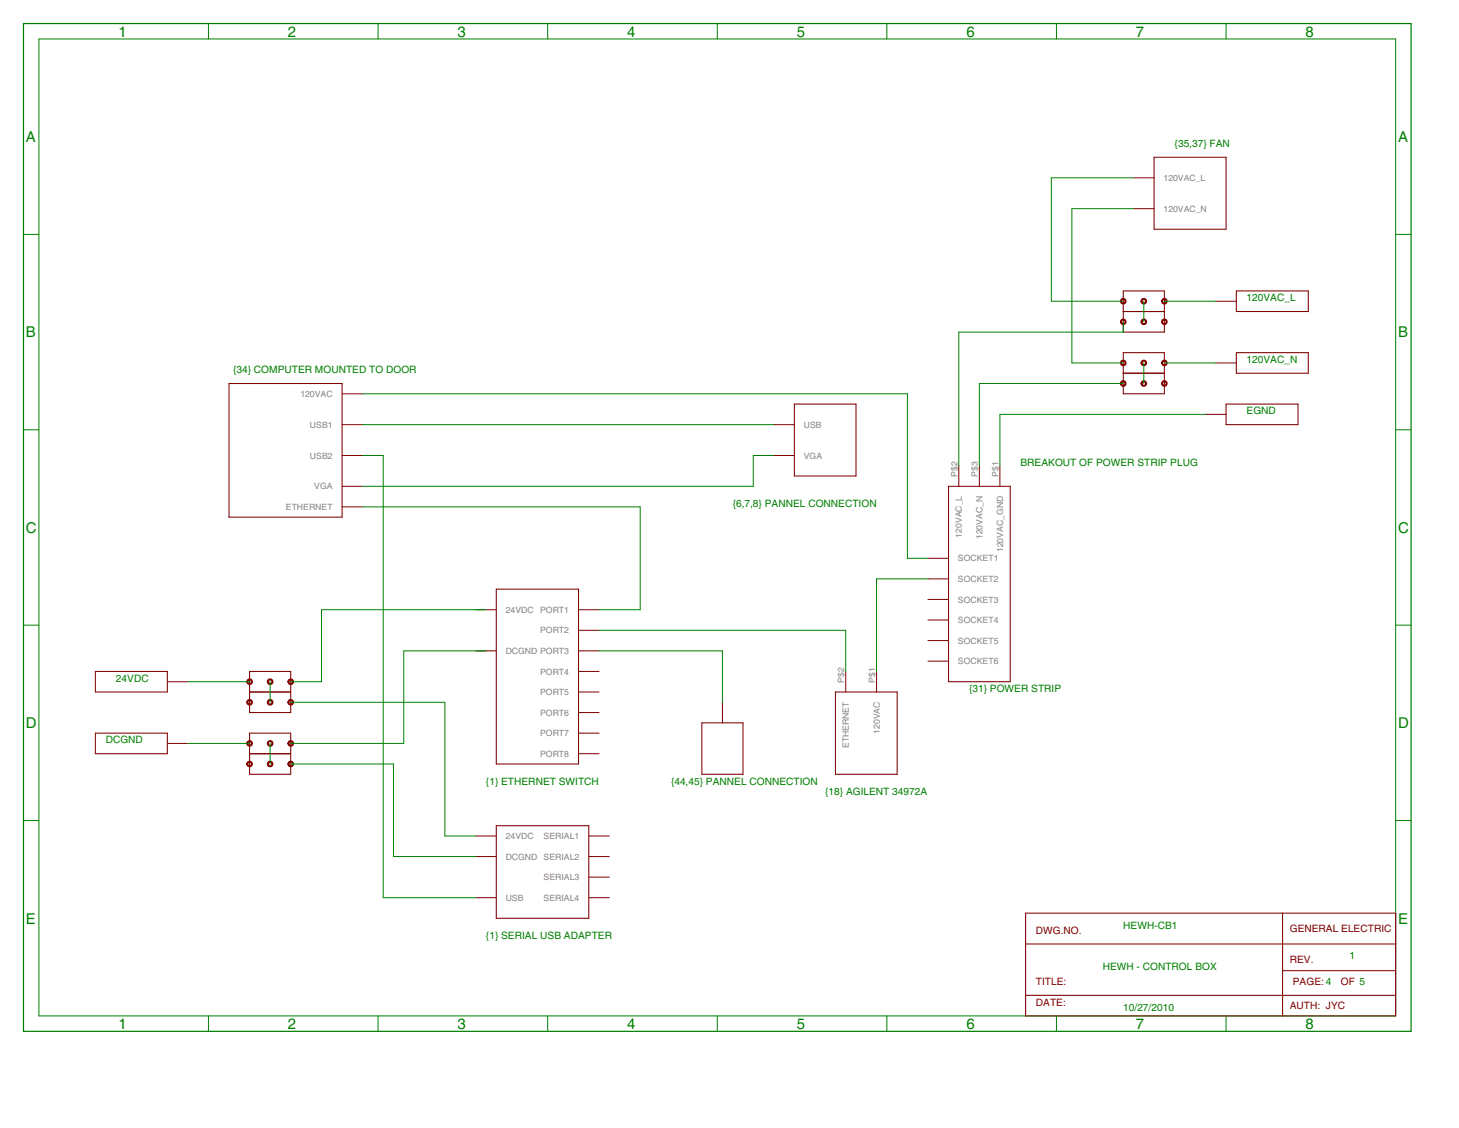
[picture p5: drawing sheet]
<svg xmlns="http://www.w3.org/2000/svg" width="559mm" height="432mm" viewBox="0 0 559 432" stroke-linecap="round" stroke-linejoin="round" font-family="sans-serif">
<g fill="#008000" stroke="#008000" stroke-width=".47">
<path d="M9 9v385.8z"/>
<path d="M9 394.8h531.4z"/>
<path d="M540.4 9v385.8z"/>
<path d="M9 9h531.4z"/>
</g>
<g fill="#008000" stroke="#008000" stroke-width=".38">
<path d="M14.9 14.9v374z"/>
<path d="M9 89.7h5.9z"/>
<path d="M9 164.5h5.9z"/>
<path d="M9 239.3h5.9z"/>
<path d="M9 314.1h5.9z"/>
<path d="M14.9 388.9h519.6z"/>
<path d="M79.8 388.9v5.9z"/>
<path d="M144.8 388.9v5.9z"/>
<path d="M209.8 388.9v5.9z"/>
<path d="M274.7 388.9v5.9z"/>
<path d="M339.7 388.9v5.9z"/>
<path d="M404.6 388.9v5.9z"/>
<path d="M469.6 388.9v5.9z"/>
<path d="M534.5 14.9v374z"/>
<path d="M534.5 89.7h5.9z"/>
<path d="M534.5 164.5h5.9z"/>
<path d="M534.5 239.3h5.9z"/>
<path d="M534.5 314.1h5.9z"/>
<path d="M14.9 14.9h519.6z"/>
<path d="M79.8 9v5.9z"/>
<path d="M144.8 9v5.9z"/>
<path d="M209.8 9v5.9z"/>
<path d="M274.7 9v5.9z"/>
<path d="M339.7 9v5.9z"/>
<path d="M404.6 9v5.9z"/>
<path d="M469.6 9v5.9z"/>
<path d="M383 158.6h78.7z"/>
<path d="M383 158.6v19.7z"/>
<path d="M375.1 146.8v31.5z"/>
<path d="M375.1 146.8h55.1z"/>
<path d="M367.2 127.1v51.2z"/>
<path d="M430.2 123.2v3.9z"/>
<path d="M367.2 127.1h63z"/>
<path d="M72 261h23.6z"/>
<path d="M103.5 261v7.8z"/>
<path d="M103.5 284.6v7.9z"/>
<path d="M72 284.6h23.6z"/>
<path d="M123.1 233.4h63z"/>
<path d="M123.1 233.4v27.6z"/>
<path d="M111.3 261h11.8z"/>
<path d="M111.3 268.8h59.1z"/>
<path d="M170.4 268.8v51.2z"/>
<path d="M170.4 320h11.8z"/>
<path d="M111.3 284.6h43.3z"/>
<path d="M154.6 249.2v35.4z"/>
<path d="M154.6 249.2h31.5z"/>
<path d="M111.3 292.5h39.4z"/>
<path d="M150.7 292.5v35.4z"/>
<path d="M150.7 327.9h31.5z"/>
<path d="M138.9 174.4h7.9z"/>
<path d="M146.8 174.4v169.2z"/>
<path d="M146.8 343.6h35.4z"/>
<path d="M335.7 221.6v35.4z"/>
<path d="M335.7 221.6h19.7z"/>
<path d="M138.9 194h106.3z"/>
<path d="M245.2 194v39.4z"/>
<path d="M229.4 233.4h15.8z"/>
<path d="M138.9 186.2h149.6z"/>
<path d="M288.5 174.4v11.8z"/>
<path d="M288.5 174.4h7.9z"/>
<path d="M138.9 162.6h157.5z"/>
<path d="M438.1 115.3v7.9z"/>
<path d="M438.1 138.9v7.9z"/>
<path d="M446 138.9h19.6z"/>
<path d="M446 115.3h19.6z"/>
<path d="M323.9 241.3v15.7z"/>
<path d="M229.4 241.3h94.5z"/>
<path d="M402.7 68.1h31.4z"/>
<path d="M402.7 68.1v47.2z"/>
<path d="M402.7 115.3h27.5z"/>
<path d="M410.5 138.9h19.7z"/>
<path d="M410.5 79.9v59z"/>
<path d="M410.5 79.9h23.6z"/>
<path d="M138.9 150.7h208.6z"/>
<path d="M347.5 150.7v63z"/>
<path d="M347.5 213.7h7.9z"/>
<path d="M229.4 249.2h47.3z"/>
<path d="M276.7 249.2v19.6z"/>
</g>
<g fill="#800000" stroke="#800000" stroke-width=".38">
<path d="M296.4 162.6h7.8z"/>
<path d="M296.4 174.4h7.8z"/>
<path d="M131 150.7h7.9z"/>
<path d="M131 162.6h7.9z"/>
<path d="M131 174.4h7.9z"/>
<path d="M131 186.2h7.9z"/>
<path d="M131 194h7.9z"/>
<path d="M221.6 233.4h7.8z"/>
<path d="M221.6 241.3h7.8z"/>
<path d="M221.6 249.2h7.8z"/>
<path d="M221.6 257h7.8z"/>
<path d="M221.6 264.9h7.8z"/>
<path d="M221.6 272.8h7.8z"/>
<path d="M221.6 280.6h7.8z"/>
<path d="M221.6 288.5h7.8z"/>
<path d="M182.2 233.4h7.9z"/>
<path d="M182.2 249.2h7.9z"/>
<path d="M355.4 213.7h7.9z"/>
<path d="M355.4 221.6h7.9z"/>
<path d="M355.4 229.5h7.9z"/>
<path d="M355.4 237.3h7.9z"/>
<path d="M355.4 245.2h7.9z"/>
<path d="M355.4 253.1h7.9z"/>
<path d="M367.2 178.3v7.9z"/>
<path d="M375.1 178.3v7.9z"/>
<path d="M383 178.3v7.9z"/>
<path d="M225.5 320h7.9z"/>
<path d="M225.5 327.9h7.9z"/>
<path d="M225.5 335.8h7.9z"/>
<path d="M225.5 343.6h7.9z"/>
<path d="M182.2 327.9h7.9z"/>
<path d="M182.2 320h7.9z"/>
<path d="M182.2 343.6h7.9z"/>
<path d="M64.1 284.6h7.9z"/>
<path d="M465.6 115.3h7.9z"/>
<path d="M461.7 158.6h7.9z"/>
<path d="M465.6 138.9h7.9z"/>
<path d="M335.7 257v7.9z"/>
<path d="M323.9 257v7.9z"/>
<path d="M64.1 261h7.9z"/>
<path d="M434.1 68.1h7.9z"/>
<path d="M434.1 79.9h7.9z"/>
<path d="M276.7 268.8v7.9z"/>
<path d="M94.7 260.3a1.09 1.09 0 0 1 1.8 0 1.09 1.09 0 0 1-.6 1.7 1.09 1.09 0 0 1-1.4-1h.4a.69 .69 0 0 1 1-.6 .69 .69 0 0 1 .1 1.1 .69 .69 0 0 1-1.1-.3l-.4-.2z" fill-rule="evenodd"/>
<path d="M102.6 260.3a1.09 1.09 0 0 1 1.7 0 1.09 1.09 0 0 1-.5 1.7 1.09 1.09 0 0 1-1.4-1h.4a.69 .69 0 0 1 1-.6 .69 .69 0 0 1 .1 1.1 .69 .69 0 0 1-1.1-.3l-.4-.2z" fill-rule="evenodd"/>
<path d="M110.7 260.1a1.08 1.08 0 0 1 1.6 .4 1.08 1.08 0 0 1-.7 1.5 1.08 1.08 0 0 1-1.3-1h.4a.69 .69 0 0 1 1-.6 .69 .69 0 0 1 .1 1.1 .69 .69 0 0 1-1.1-.3l-.4-.2z" fill-rule="evenodd"/>
<path d="M94.7 268.2a1.09 1.09 0 0 1 1.8 0 1.09 1.09 0 0 1-.6 1.7 1.09 1.09 0 0 1-1.4-1.1h.4a.69 .69 0 0 1 1-.5 .69 .69 0 0 1 .1 1.1 .69 .69 0 0 1-1.1-.4l-.4-.2z" fill-rule="evenodd"/>
<path d="M102.6 268.2a1.09 1.09 0 0 1 1.7 0 1.09 1.09 0 0 1-.5 1.7 1.09 1.09 0 0 1-1.4-1.1h.4a.69 .69 0 0 1 1-.5 .69 .69 0 0 1 .1 1.1 .69 .69 0 0 1-1.1-.4l-.4-.2z" fill-rule="evenodd"/>
<path d="M110.7 268a1.08 1.08 0 0 1 1.6 .4 1.08 1.08 0 0 1-.7 1.5 1.08 1.08 0 0 1-1.3-1.1h.4a.69 .69 0 0 1 1-.5 .69 .69 0 0 1 .1 1.1 .69 .69 0 0 1-1.1-.4l-.4-.2z" fill-rule="evenodd"/>
<path d="M94.7 284a1.09 1.09 0 0 1 1.8-.1 1.09 1.09 0 0 1-.6 1.7 1.09 1.09 0 0 1-1.4-1h.4a.68 .68 0 0 1 1-.6 .68 .68 0 0 1 .1 1.1 .68 .68 0 0 1-1.1-.3l-.4-.2z" fill-rule="evenodd"/>
<path d="M102.6 284a1.09 1.09 0 0 1 1.7-.1 1.09 1.09 0 0 1-.5 1.7 1.09 1.09 0 0 1-1.4-1h.4a.68 .68 0 0 1 1-.6 .68 .68 0 0 1 .1 1.1 .68 .68 0 0 1-1.1-.3l-.4-.2z" fill-rule="evenodd"/>
<path d="M110.7 283.7a1.08 1.08 0 0 1 1.6 .4 1.08 1.08 0 0 1-.7 1.5 1.08 1.08 0 0 1-1.3-1h.4a.68 .68 0 0 1 .9-.6 .68 .68 0 0 1 .2 1.1 .68 .68 0 0 1-1.1-.3l-.4-.2z" fill-rule="evenodd"/>
<path d="M94.7 291.8a1.08 1.08 0 0 1 1.8 0 1.08 1.08 0 0 1-.6 1.7 1.08 1.08 0 0 1-1.4-1h.4a.68 .68 0 0 1 1-.6 .68 .68 0 0 1 .1 1.1 .68 .68 0 0 1-1.1-.3l-.4-.2z" fill-rule="evenodd"/>
<path d="M102.6 291.8a1.08 1.08 0 0 1 1.7 0 1.08 1.08 0 0 1-.5 1.7 1.08 1.08 0 0 1-1.4-1h.4a.68 .68 0 0 1 1-.6 .68 .68 0 0 1 .1 1.1 .68 .68 0 0 1-1.1-.3l-.4-.2z" fill-rule="evenodd"/>
<path d="M110.7 291.6a1.08 1.08 0 0 1 1.6 .4 1.08 1.08 0 0 1-.7 1.5 1.08 1.08 0 0 1-1.3-1h.4a.68 .68 0 0 1 .9-.6 .68 .68 0 0 1 .2 1.1 .68 .68 0 0 1-1.1-.3l-.4-.2z" fill-rule="evenodd"/>
<path d="M429.5 114.5a1.08 1.08 0 0 1 1.7 .3 1.08 1.08 0 0 1-.7 1.6 1.08 1.08 0 0 1-1.4-1.1h.4a.68 .68 0 0 1 1-.6 .68 .68 0 0 1 .1 1.2 .68 .68 0 0 1-1-.4l-.5-.2z" fill-rule="evenodd"/>
<path d="M437.4 114.5a1.08 1.08 0 0 1 1.7 .3 1.08 1.08 0 0 1-.8 1.6 1.08 1.08 0 0 1-1.3-1.1h.4a.68 .68 0 0 1 1-.6 .68 .68 0 0 1 .1 1.2 .68 .68 0 0 1-1.1-.4l-.4-.2z" fill-rule="evenodd"/>
<path d="M445.3 114.5a1.08 1.08 0 0 1 1.6 .3 1.08 1.08 0 0 1-.7 1.6 1.08 1.08 0 0 1-1.3-1.1h.4a.68 .68 0 0 1 1-.6 .68 .68 0 0 1 .1 1.2 .68 .68 0 0 1-1.1-.4l-.4-.2z" fill-rule="evenodd"/>
<path d="M429.5 122.3a1.08 1.08 0 0 1 1.7 .4 1.08 1.08 0 0 1-.7 1.5 1.08 1.08 0 0 1-1.4-1h.4a.68 .68 0 0 1 1-.6 .68 .68 0 0 1 .1 1.1 .68 .68 0 0 1-1-.3l-.5-.2z" fill-rule="evenodd"/>
<path d="M437.4 122.3a1.08 1.08 0 0 1 1.7 .4 1.08 1.08 0 0 1-.8 1.5 1.08 1.08 0 0 1-1.3-1h.4a.68 .68 0 0 1 1-.6 .68 .68 0 0 1 .1 1.1 .68 .68 0 0 1-1.1-.3l-.4-.2z" fill-rule="evenodd"/>
<path d="M445.3 122.3a1.08 1.08 0 0 1 1.6 .4 1.08 1.08 0 0 1-.7 1.5 1.08 1.08 0 0 1-1.3-1h.4a.68 .68 0 0 1 1-.6 .68 .68 0 0 1 .1 1.1 .68 .68 0 0 1-1.1-.3l-.4-.2z" fill-rule="evenodd"/>
<path d="M429.5 138.1a1.08 1.08 0 0 1 1.7 .4 1.08 1.08 0 0 1-.7 1.5 1.08 1.08 0 0 1-1.4-1.1h.4a.68 .68 0 0 1 1-.6 .68 .68 0 0 1 .1 1.2 .68 .68 0 0 1-1-.4l-.5-.2z" fill-rule="evenodd"/>
<path d="M437.4 138.1a1.08 1.08 0 0 1 1.7 .4 1.08 1.08 0 0 1-.8 1.5 1.08 1.08 0 0 1-1.3-1.1h.4a.68 .68 0 0 1 1-.6 .68 .68 0 0 1 .1 1.2 .68 .68 0 0 1-1.1-.4l-.4-.2z" fill-rule="evenodd"/>
<path d="M445.3 138.1a1.08 1.08 0 0 1 1.6 .4 1.08 1.08 0 0 1-.7 1.5 1.08 1.08 0 0 1-1.3-1.1h.4a.68 .68 0 0 1 1-.6 .68 .68 0 0 1 .1 1.2 .68 .68 0 0 1-1.1-.4l-.4-.2z" fill-rule="evenodd"/>
<path d="M429.5 146a1.08 1.08 0 0 1 1.7 .3 1.08 1.08 0 0 1-.7 1.6 1.08 1.08 0 0 1-1.4-1.1h.4a.68 .68 0 0 1 1-.6 .68 .68 0 0 1 .1 1.2 .68 .68 0 0 1-1-.4l-.5-.2z" fill-rule="evenodd"/>
<path d="M437.4 146a1.08 1.08 0 0 1 1.7 .3 1.08 1.08 0 0 1-.8 1.6 1.08 1.08 0 0 1-1.3-1.1h.4a.68 .68 0 0 1 1-.6 .68 .68 0 0 1 .1 1.2 .68 .68 0 0 1-1.1-.4l-.4-.2z" fill-rule="evenodd"/>
<path d="M445.3 146a1.08 1.08 0 0 1 1.6 .3 1.08 1.08 0 0 1-.7 1.6 1.08 1.08 0 0 1-1.3-1.1h.4a.68 .68 0 0 1 1-.6 .68 .68 0 0 1 .1 1.2 .68 .68 0 0 1-1.1-.4l-.4-.2z" fill-rule="evenodd"/>
</g>
<g fill="#800000" stroke="#800000" stroke-width=".4">
<path d="M304.2 154.7v27.5z"/>
<path d="M304.2 182.2h23.7z"/>
<path d="M327.9 154.7v27.5z"/>
<path d="M304.2 154.7h23.7z"/>
<path d="M131 146.8v51.2z"/>
<path d="M87.7 198h43.3z"/>
<path d="M87.7 146.8v51.2z"/>
<path d="M87.7 146.8h43.3z"/>
<path d="M221.6 225.5v51.2z"/>
<path d="M190.1 225.5v51.2z"/>
<path d="M190.1 225.5h31.5z"/>
<path d="M221.6 276.7v15.8z"/>
<path d="M190.1 292.5h31.5z"/>
<path d="M190.1 276.7v15.8z"/>
<path d="M363.3 186.2v74.8z"/>
<path d="M363.3 261h23.6z"/>
<path d="M386.9 186.2v74.8z"/>
<path d="M363.3 186.2h23.6z"/>
<path d="M225.5 316.1v35.4z"/>
<path d="M190.1 351.5h35.4z"/>
<path d="M190.1 316.1v35.4z"/>
<path d="M190.1 316.1h35.4z"/>
<path d="M64.1 280.6v7.9z"/>
<path d="M36.5 280.6h27.6z"/>
<path d="M36.5 280.6v7.9z"/>
<path d="M36.5 288.5h27.6z"/>
<path d="M473.5 111.4v7.9z"/>
<path d="M473.5 119.3h27.6z"/>
<path d="M501.1 111.4v7.9z"/>
<path d="M473.5 111.4h27.6z"/>
<path d="M469.6 154.7v7.9z"/>
<path d="M469.6 162.6h27.5z"/>
<path d="M497.1 154.7v7.9z"/>
<path d="M469.6 154.7h27.5z"/>
<path d="M473.5 135v7.9z"/>
<path d="M473.5 142.9h27.6z"/>
<path d="M501.1 135v7.9z"/>
<path d="M473.5 135h27.6z"/>
<path d="M320 264.9h23.6z"/>
<path d="M320 264.9v31.5z"/>
<path d="M320 296.4h23.6z"/>
<path d="M343.6 264.9v31.5z"/>
<path d="M64.1 257v7.9z"/>
<path d="M36.5 257h27.6z"/>
<path d="M36.5 257v7.9z"/>
<path d="M36.5 264.9h27.6z"/>
<path d="M111.3 257v7.9z"/>
<path d="M95.6 257h15.7z"/>
<path d="M95.6 257v7.9z"/>
<path d="M95.6 264.9h15.7z"/>
<path d="M111.3 264.9v7.9z"/>
<path d="M95.6 264.9v7.9z"/>
<path d="M95.6 272.8h15.7z"/>
<path d="M111.3 280.6v7.9z"/>
<path d="M95.6 280.6h15.7z"/>
<path d="M95.6 280.6v7.9z"/>
<path d="M95.6 288.5h15.7z"/>
<path d="M111.3 288.5v7.9z"/>
<path d="M95.6 288.5v7.9z"/>
<path d="M95.6 296.4h15.7z"/>
<path d="M442 60.2v27.6z"/>
<path d="M442 87.8h27.6z"/>
<path d="M469.6 60.2v27.6z"/>
<path d="M442 60.2h27.6z"/>
<path d="M446 111.4v7.9z"/>
<path d="M430.2 111.4h15.8z"/>
<path d="M430.2 111.4v7.9z"/>
<path d="M430.2 119.3h15.8z"/>
<path d="M446 119.3v7.8z"/>
<path d="M430.2 119.3v7.8z"/>
<path d="M430.2 127.1h15.8z"/>
<path d="M446 135v7.9z"/>
<path d="M430.2 135h15.8z"/>
<path d="M430.2 135v7.9z"/>
<path d="M430.2 142.9h15.8z"/>
<path d="M446 142.9v7.8z"/>
<path d="M430.2 142.9v7.8z"/>
<path d="M430.2 150.7h15.8z"/>
<path d="M268.8 276.7h15.8z"/>
<path d="M268.8 276.7v19.7z"/>
<path d="M268.8 296.4h15.8z"/>
<path d="M284.6 276.7v19.7z"/>
<path d="M392.8 349.5v11.9z"/>
<path d="M392.8 361.4v19.6z"/>
<path d="M392.8 381v7.9z"/>
<path d="M392.8 388.9h98.4z"/>
<path d="M491.2 388.9h43.3z"/>
<path d="M534.5 381v7.9z"/>
<path d="M534.5 371.6v9.4z"/>
<path d="M534.5 361.4v10.2z"/>
<path d="M534.5 349.5v11.9z"/>
<path d="M491.2 349.5h43.3z"/>
<path d="M392.8 349.5h98.4z"/>
<path d="M392.8 381h141.7z"/>
<path d="M491.2 349.5v11.9z"/>
<path d="M491.2 361.4v10.2z"/>
<path d="M491.2 371.6v17.3z"/>
<path d="M392.8 361.4h98.4z"/>
<path d="M491.2 361.4h43.3z"/>
<path d="M491.2 371.6h43.3z"/>
</g>
<g font-size="6.6" fill="#008000">
<text x="45.3" y="14">1</text>
<text x="110.3" y="14">2</text>
<text x="175.3" y="14">3</text>
<text x="240.2" y="14">4</text>
<text x="305.2" y="14">5</text>
<text x="370.1" y="14">6</text>
<text x="435.1" y="14">7</text>
<text x="500" y="14">8</text>
<text x="9.9" y="54.3">A</text>
<text x="535.5" y="54.3">A</text>
<text x="9.9" y="129.1">B</text>
<text x="535.5" y="129.1">B</text>
<text x="9.9" y="203.9">C</text>
<text x="535.5" y="203.9">C</text>
<text x="9.9" y="278.7">D</text>
<text x="535.5" y="278.7">D</text>
<text x="9.9" y="353.5">E</text>
<text x="535.5" y="353.5">E</text>
<text x="45.3" y="393.9">1</text>
<text x="110.3" y="393.9">2</text>
<text x="175.3" y="393.9">3</text>
<text x="240.2" y="393.9">4</text>
<text x="305.2" y="393.9">5</text>
<text x="370.1" y="393.9">6</text>
<text x="435.1" y="393.9">7</text>
<text x="500" y="393.9">8</text>
</g>
<g font-size="4.5" fill="#008000">
<text x="449.9" y="56.3">{35,37} FAN</text>
<text x="477.5" y="115.3">120VAC_L</text>
<text x="89.3" y="142.9">{34} COMPUTER MOUNTED TO DOOR</text>
<text x="477.5" y="138.9">120VAC_N</text>
<text x="477.5" y="158.6">EGND</text>
<text x="390.8" y="178.3">BREAKOUT OF POWER STRIP PLUG</text>
<text x="280.6" y="194">{6,7,8} PANNEL CONNECTION</text>
<text x="44.4" y="261">24VDC</text>
<text x="371.2" y="264.9">{31} POWER STRIP</text>
<text x="40.5" y="284.6">DCGND</text>
<text x="186.1" y="300.3">{1} ETHERNET SWITCH</text>
<text x="257" y="300.3">{44,45} PANNEL CONNECTION</text>
<text x="316" y="304.3">{18} AGILENT 34972A</text>
<text x="186.1" y="359.4">{1} SERIAL USB ADAPTER</text>
<text x="430.2" y="355.4">HEWH-CB1</text>
<text x="422.3" y="371.2">HEWH - CONTROL BOX</text>
<text x="516.8" y="367.3">1</text>
<text x="430.2" y="386.9">10/27/2010</text>
</g>
<g font-size="4.5" fill="#800000">
<text x="396.8" y="357.4">DWG.NO.</text>
<text x="494" y="356.6">GENERAL ELECTRIC</text>
<text x="494" y="368.8">REV.</text>
<text x="396.8" y="377.1">TITLE:</text>
<text x="495.2" y="377.1">PAGE:4</text>
<text x="513.6" y="377.1">OF 5</text>
<text x="396.8" y="385">DATE:</text>
<text x="494" y="386.1">AUTH: JYC</text>
</g>
<g font-size="3.8" fill="#808080">
<text x="445.6" y="69.3">120VAC_L</text>
<text x="445.6" y="81.1">120VAC_N</text>
<text x="115" y="151.9">120VAC</text>
<text x="118.7" y="163.7">USB1</text>
<text x="307.9" y="163.7">USB</text>
<text x="118.7" y="175.5">USB2</text>
<text x="307.9" y="175.5">VGA</text>
<text x="366.7" y="182.5" transform="rotate(-90 366.7 182.5)">P$2</text>
<text x="374.5" y="182.5" transform="rotate(-90 374.5 182.5)">P$3</text>
<text x="382.4" y="182.5" transform="rotate(-90 382.4 182.5)">P$1</text>
<text x="120.4" y="187.4">VGA</text>
<text x="109.5" y="195.2">ETHERNET</text>
<text x="368.4" y="205.8" transform="rotate(-90 368.4 205.8)">120VAC_L</text>
<text x="376.3" y="206.4" transform="rotate(-90 376.3 206.4)">120VAC_N</text>
<text x="366.9" y="214.9">SOCKET1</text>
<text x="384.2" y="211.4" transform="rotate(-90 384.2 211.4)">120VAC_GND</text>
<text x="366.9" y="222.8">SOCKET2</text>
<text x="366.9" y="230.7">SOCKET3</text>
<text x="193.7" y="234.6">24VDC PORT1</text>
<text x="366.9" y="238.5">SOCKET4</text>
<text x="206.9" y="242.5">PORT2</text>
<text x="193.7" y="250.3">DCGND PORT3</text>
<text x="366.9" y="246.4">SOCKET5</text>
<text x="366.9" y="254.3">SOCKET6</text>
<text x="206.9" y="258.2">PORT4</text>
<text x="323.4" y="261.3" transform="rotate(-90 323.4 261.3)">P$2</text>
<text x="335.2" y="261.3" transform="rotate(-90 335.2 261.3)">P$1</text>
<text x="206.9" y="266.1">PORT5</text>
<text x="206.9" y="274">PORT6</text>
<text x="206.9" y="281.8">PORT7</text>
<text x="336.9" y="280.9" transform="rotate(-90 336.9 280.9)">120VAC</text>
<text x="325.1" y="286.4" transform="rotate(-90 325.1 286.4)">ETHERNET</text>
<text x="206.9" y="289.7">PORT8</text>
<text x="193.7" y="321.2">24VDC</text>
<text x="208.2" y="321.2">SERIAL1</text>
<text x="193.7" y="329.1">DCGND SERIAL2</text>
<text x="208.2" y="336.9">SERIAL3</text>
<text x="193.7" y="344.8">USB</text>
<text x="208.2" y="344.8">SERIAL4</text>
</g>
</svg>
